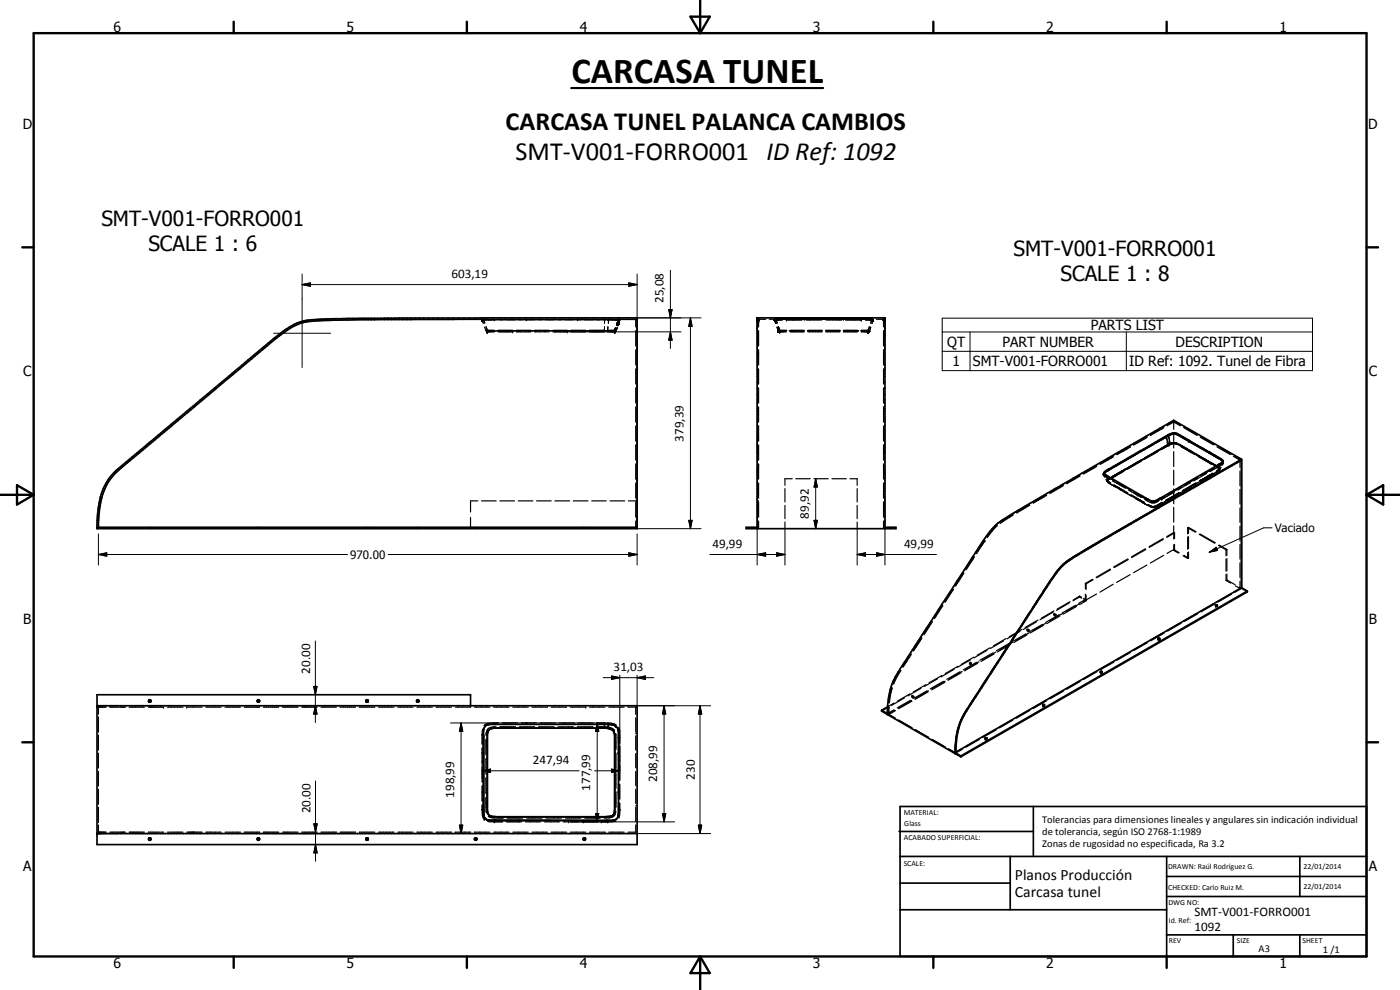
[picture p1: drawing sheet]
<svg xmlns="http://www.w3.org/2000/svg" width="420mm" height="297mm" viewBox="0 0 420 297" stroke-linecap="round" stroke-linejoin="round" font-family="sans-serif">
<g fill="none" stroke="#000" stroke-width=".35">
<path d="M144.7 95.9l.1 .3M144.7 96l.4 1.1M144.7 96h2.7M144.9 96.5l.1 .3M145.1 95.4v.1M145.1 95.7v.1M145.1 95.8l.1 .3M145.1 95.8l.4 1.1M145.1 95.8l-.1 .1M145.3 96.4l.1 .2M145.4 98.2l.6 1M145.9 98l.4 1.1"/>
<path d="M146.3 99.1h2.1M146.3 99.4l2.1 .2M146.3 99.1v.2M146.3 99.1l-.2 .1M147.4 96h36.4M148 95.9l-.6 .1M149.3 99.3h-3.2M149.3 99.3h1.7M149.3 99.3h-.9M149.5 99.1h4.4M149.5 99.6h4.4M151.7 99.3h4.8"/>
<path d="M155 99.1h4.3M155 99.6h4.3M157.2 99.3h4.9M160.4 99.1h4.4M160.4 99.6h4.4M162.7 99.3h4.9M165.9 99.1h4.4M165.9 99.6h4.4M168.2 99.3h4.9M171.4 99.1h4.3M171.4 99.6h4.3M173.7 99.3h4.9"/>
<path d="M176.8 99.1h4.4M176.8 99.6h4.4M179.2 99.3h2.5M181.6 99.3h.9M182 99.3h2.6M182.3 99.1h2.2M183.1 95.9l1.8 .1M184.5 99.4l-2.2 .2M184.5 99.1v.2M184.5 99.1l.1 .1M184.5 99.2h.2M184.7 98.3l-.2 .8"/>
<path d="M184.7 99.2l.2 .1M184.8 98.3l-.3 .8M184.8 99.2l.1 .1M185.2 98.5l-.3 .8M185.3 98.2l-.4 1.1M185.3 96.8l-.3 .7M185.3 96.8l-.2 .6M185.3 96.6v.2M185.6 95.4v.1M185.6 95.7v.1M185.6 95.8l-.2 .6 .2-.5M185.6 95.8l.1 .1"/>
<path d="M185.7 96.9l-.2 .8 .1-.5M185.7 96.9h.1M185.7 96.9v.1M185.9 95.9h.1M186 95.9l-.3 1M186 95.9l-.2 .7 .1-.3M186 95.9l-1.4 .1M190.8 95.8v2.3M190.8 99.2v4.6M227.2 95.8h.2M227.5 95.8h2.3M227.7 95.8v2.3"/>
<path d="M227.7 99.2v4.6M230.9 95.8h31M232.4 96h.5M232.4 95.9l.4 1.2M232.4 95.9l.1 .1M232.4 95.9v.1M232.6 95.9h-.2M232.6 96h1.5M232.8 95.4v.1M232.8 95.7v.1M232.8 95.8l-.1 .1M232.8 95.8l.4 1.1"/>
<path d="M233.2 98.2l.3 1.1M233.5 99.3h2.3M233.5 99.3h.1M233.6 98l.4 1.1M233.7 99.2l-.2 .1M233.9 99.1h.1M233.9 99.1h2.2M234 99.4l2.1 .2M234 99.1v.2M234.8 96h-1.2M236.8 99.3h4.4M237.1 99.1h4.3"/>
<path d="M237.1 99.6h4.3M240.7 95.9l-4.7 .1M241.9 96h4.8M242.3 99.3h4.4M242.5 99.1h4.2M242.5 99.6h4.2M247.8 99.1h4.2M247.8 99.6h4.2M247.8 99.3h4.4M252.6 95.9l-4.7 .1M253.1 99.1h4.2M253.1 99.6h4.2"/>
<path d="M253.3 99.3h4.4M258.4 99.1h2.2M258.5 95.9l-4.7 .1M259.7 96h1M259.7 95.9l.2 .1M260.4 96h.5M260.6 99.4l-2.2 .2M260.6 99.1v.2M260.6 99.1l.1 .1M260.6 96h1.2M260.8 99.2l.1 .1M260.9 99.3h-2.2"/>
<path d="M260.9 98l-.3 1.1M261.3 98.2l-.4 1.1M261.7 95.4v.1M261.7 95.7v.1M261.7 95.8l-.4 1.1M261.7 95.8l.1 .1M261.8 96h.3M261.9 96h-.2M261.9 95.9h.2M262.1 95.9l-.4 1.2M262.1 95.9l-.1 .1M262.1 95.9v.1"/>
<path d="M263 95.8h2.3M265.2 95.8v2.3M265.2 99.2v4.6M265.5 95.8h.1M190.8 104.9v4.6M190.8 110.7v4.5M190.8 116.4v4.5M227.7 104.9v4.6M227.7 110.7v4.5M227.7 116.4v4.5M265.2 104.9v4.6M265.2 110.7v4.5"/>
<path d="M265.2 116.4v4.5M190.8 122.1v4.6M190.8 127.8v4.5M190.8 133.5v4.5M190.8 139.2v4.6M227.7 122.1v4.6M227.7 127.8v4.5M227.7 133.5v4.5M227.7 139.2v4.6M265.2 122.1v4.6M265.2 127.8v4.5M265.2 133.5v4.5"/>
<path d="M265.2 139.2v4.6M329.1 139.7l-4 2.3M329.1 140l-3.9 2.2M334.1 136.8l-4 2.3M334.2 137l-4.1 2.4M337.3 138.2l-3.9 2.3M339.2 133.9l-4.1 2.3M339.2 134.2l-4 2.2M342.1 135.4l-3.8 2.3M342.5 138.4l-4.1 2.4M342.7 137.8l-3.9 2.3M343.7 137.3h.1"/>
<path d="M344.2 131l-4 2.3M344.2 131.2l-4 2.4M346.9 132.7l-3.8 2.2M347.5 135.1l-3.8 2.2M347.5 135.5l-4 2.3M348.5 134.5h.1M349.2 128.1l-4 2.3M349.3 128.4l-4.1 2.3M350 130.8l.6 2.6M350 130.9l-2.1 1.2M350.3 127.8l1.9-1.2 2.1 1.2M350.6 133.3l-2.1 1.2"/>
<path d="M350.6 133.3h.1M350.7 130.4l.4 2.8M350.8 133.6l-2.2 1.3M352.2 126.1v.2M352.2 126.4v2.4M352.2 130v4.4M352.2 135.5v4.5M352.2 126.4l-1.9 1.1M352.2 126.4l2.1 1.2M352.6 130.1l-1.1 .1-1.2 .6M353.1 133a3.2 3.2 0 0 0-2.3 .2M353.4 133.4l-.2-.1a2.26 2.26 0 0 0-2.2 .2"/>
<path d="M353.7 130.4l3.9 2.2M354.1 133.4l3.9 2.2M354.4 134l4.1 2.4M355.2 128.3l4 2.3M355.3 128.1l4.1 2.4M358.6 133.2v.1M358.6 133.3l3.8 2.1M359 136.2l3.9 2.2M359.6 136.9l4 2.4M360.2 131.2l4 2.3M360.4 131.1l4 2.3M363.3 136l3.8 2.3"/>
<path d="M363.8 139l1.8 1.1M364.6 139.9l1.2 .8M364.9 139.8l.9 .8M365.2 134.1l4 2.3M365.3 139.9l.2-.2zM365.5 134l4.1 2.3M365.7 139.7h-.2M365.9 137.3v.3M365.9 139.5l-.2 .2M366 137.5h.1M366.1 137.5v.1M366.8 139l-.9 .5"/>
<path d="M366.9 138.8l-1 .8M366.9 139.2l-1.3 .9M366.9 138.8l-.3 .6M367 138.3l-.1 .5M367.2 138.9l-.4 .7M369.1 139.8l-4 2.3M370.2 136.9l1.9 1.2M370.6 136.9l2 1.2M372.1 138.1l-1.9 1.1M372.1 138.1v2.2M29.1 158.2v.1M29.1 158.5v.1"/>
<path d="M29.5 158.2v.1M29.5 158.5v.1M44.6 158.2v.1M44.6 158.5v.1M45.3 158.2v.1M45.3 158.5v.1M77.2 158.2v.1M77.2 158.5v.1M77.9 158.2v.1M77.9 158.5v.1M109.8 158.2v.1M109.8 158.5v.1"/>
<path d="M110.5 158.2v.1M110.5 158.5v.1M125 158.2v.1M125 158.5v.1M125.8 158.2v.1M125.8 158.5v.1M141.2 155.3v3.3M142.4 158.2v.1M142.4 158.5v.1M143.2 158.2v.1M143.2 158.5v.1M143.4 150.3h-2.2v3.3"/>
<path d="M144.5 150.3h4.4M150 150.3h4.4M155.5 150.3h4.4M161 150.3h4.4M166.5 150.3h4.5M172 150.3h4.4M175 158.2v.1M175 158.5v.1M175.7 158.2v.1M175.7 158.5v.1M177.6 150.3h4.3M183.1 150.3h4.4"/>
<path d="M188.6 150.3h2.3M190.8 143.6h.1M190.8 144.9v4.6M190.8 150.6v4.6M190.8 156.3v2.3M191 150.3h.2M191 143.6h.2M225.5 158.2v.1M225.5 158.5v.1M226.2 158.2v.1M226.2 158.5v.1M227.2 150.3h.2"/>
<path d="M227.5 150.3h.2M227.7 144.9v4.6M227.7 150.6v4.6M227.7 156.3v2.3M235.6 146.6v4M235.6 151.6v4M235.6 156.6v2M237.8 143.6h-2.2v2M238.8 143.6h4.4M244.3 143.6h4.3M249.7 143.6h4.3M255.1 143.6h2.1v2"/>
<path d="M257.2 146.6v4M257.2 151.6v4M257.2 156.6v2M265.2 144.9v4.6M265.2 150.6v4.6M265.2 156.3v2.3M266.9 158.2v.1M266.9 158.5v.1M267.6 158.2v.1M267.6 158.5v.1M299.2 157.5l-3.1 3.6M299.3 157.7l-1.3 1.3-1.7 2.3"/>
<path d="M304 154.3l-4 2.5M304.1 154.6l-3.9 2.4M309 151.4l-4 2.3M309.1 151.6l-4 2.3M314 148.5l-4 2.3M314.1 148.6l-4 2.4M319 145.5h.1M319 145.5l-4 2.4M319.1 145.8l-4 2.3M324.1 142.6l-4 2.3M324.1 142.8l-4 2.4M331.1 142.5l1.2 .8"/>
<path d="M331.1 142.5l.4 .7M331.4 142.3l.1 .2M331.4 142.2v.1M331.4 141.9v.4M331.4 142.3l.4 .7M331.5 142.4v.1M331.9 143.8l.4 .7M332 142.8l.5 .3M332 142.9l.5 .2M332 142.8v.1M332.2 143.7l.3 .7M332.3 143.3l.7 .5"/>
<path d="M332.3 143.3h.1M332.3 141.1a1.53 1.53 0 0 0-1.2 1.4M332.3 141.1h.1M332.5 143.1l1.2 .7M332.5 143.1l2 1.2-.5-.3M332.5 141l-.2 .1M332.5 144.2l.8 .7M332.5 144.6l4 2.5M333 143.4a.81 .81 0 0 0-.8 .8 .81 .81 0 0 0 .7 .8l1.9 1.2M333.4 143.4l-.8 .6-.1 .3M333.9 144.3l1.2 .6M334.3 145.5l4.1 2.4"/>
<path d="M335.1 145l2.7 1.5M335.1 144.9v.1M335.7 144.9l-.3-.1 4 2.3-3.2-1.9M335.8 146.7l3.9 2.2M337.3 141.4l-4.1 2.3M337.5 147.6l4.1 2.4M337.9 140.6l-3.9 2.3M338.7 147.1l3.8 2.1M339 157.2l-4 2.3M339.4 148.5l4.1 2.3M340.4 147.7l2.3 1.3zM340.6 149.5l4.9 2.6"/>
<path d="M342.5 149.2l.1 .1M342.7 150.6l.7 .4M342.7 149l.9 .5M342.9 149.1l1.5 .9-.7-.4M343.5 151.2l1 .5M343.6 149.9l2 1 1.2-.1 .9-.4M344 154.3l-4 2.3M345.4 150.5l.3 .1zM345.5 152.1l.4 .2M345.5 152.2l.4 .1M345.7 150.6h.7M346.9 150.5l-.5 .1"/>
<path d="M346.9 152.1l-.8 .2M347.5 150.2l-1.1 .4M347.8 150h-.1M347.8 150l-.7 .4M347.8 149.9v.1M348 149.9h-.1M348.5 149.6l-.7 .4M348.5 149.5l1-.5zM348.5 149.5l-.7 .4M348.8 150.7l-2.4 1.2a2.11 2.11 0 0 1-1.9-.5M349 151.4l-4 2.3M349.6 150.6l-2.6 1.5-1.1 .2"/>
<path d="M350.5 148.4h.1M351.7 147.7h.1M351.7 147.7l-1.2 .7M351.7 147.7l2.8-1.6-4 2.3M352.1 149.1l-4.1 2.4M352.2 141.1v4.4M352.2 146.7v4.4M352.2 152.2v4.5M352.2 157.8v3.9M352.3 160l-2.1 1.2M352.3 159.8l-2.1 1.2M352.4 159.9h.1"/>
<path d="M352.5 147.6l-3.9 2.2M352.5 159.9h-.1M352.5 159.9v1.7M353.9 147.8l-4.1 2.4M354.1 148.5l-4.1 2.3M354.4 147.8l-3.8 2.3M355.5 145.5l3.9-2.2zM356.4 158.4v1.8M356.4 158.4l2.4 1.3M356.5 158.3l-.1 .1M356.7 158.2l2.3 1.4M356.7 158.2v1.9"/>
<path d="M356.7 158.2l-.1 .1M357.2 146.2l-4.1 2.3M357.3 144.8l-3.8 2.3M358.9 144.9l-4 2.3M359.1 145.6l-4.1 2.3M359.2 145l-3.8 2.3M362 141.8h.1M362.1 142l-3.8 2.3M362.3 143.3l-4.1 2.3M363.9 140.7l-3.5 2 1.6-.9M364 142l-4.1 2.3M364.1 142.3l-3.9 2.2"/>
<path d="M364.1 142.7l-4 2.3M364.3 140.5l-.3 .1M364.3 140.5h.1M364.4 140.5l-2.4 1.3M365.6 140.1l-2.5 1.4M365.6 140.1a.7 .7 0 0 1 .4 .9M365.8 140.8l-.8 .6M365.8 140.8h.1M365.8 140.7a2.12 2.12 0 0 1-1.5 1.4l-1 .6M365.8 140.6v.2M365.8 140.6v.1M366 141l-.9 .7"/>
<path d="M366.2 140.1l-.4 .7M366.5 140.3l-.5 .7M372.1 141.4v4.4M372.1 146.9v4.4M372.1 152.4v4.4M372.1 157.9v4.4M286 176.7l-2.6 3.8M286.2 176.8l-2.6 3.9M289.1 171.7l-2.5 3.9M289.3 172l-2.5 3.9M292.3 166.9l-2.5 3.9M292.4 167.1l-2.5 3.9"/>
<path d="M295.5 162l-2.6 3.9M295.6 162.2l-2.5 3.9M312.3 178.6l-2.5 3.8M315.5 173.7l-2.5 3.8M319.1 169.2l-1.4 1.5-1.5 2M324 166l-3.9 2.5M324 179.1l-2 1.2M324 178.9l-1.9 1.1M324 178.9h.1M324 179.1h.1M324 178.9l.6 .3M324 179.1l.6 .4"/>
<path d="M325.2 179.5l.5 .4M325.3 179.9l.7 .4M325.7 179.9l-1.9 1.1M325.7 175v1.7M325.7 178.3v1.6M325.7 175h.1M325.9 175.1l.1 .1M326 175.2v1.7M326 178.6v1.7M327.9 173.8l-2.2 1.2M328.1 173.9l-2.1 1.3M329 163l-4.1 2.4"/>
<path d="M329.1 178.2l-4.1 2.4M333.2 170.7l-4.2 2.5M333.3 170.9l-4.2 2.5M334 160.1l-4 2.3M334.1 175.3l-4 2.4M338.5 167.7l-4.3 2.4M338.6 167.9l-4.2 2.4M339.2 172.4l-4.1 2.4M343.8 164.6l-4.3 2.5M343.9 164.9l-4.3 2.4M344.2 169.5l-4 2.3M349.1 161.6l-4.3 2.4"/>
<path d="M349.1 161.8l-4.2 2.5M349.2 166.6l-4 2.4M352.2 165.1l1.4 .8M352.2 163.4v1.7M352.2 164.9l-1.9 1.1M352.3 165.1h-.1M352.5 165l1.4 .8M352.5 163.3v1.7M352.5 165l-.1 .1M355 166.8l1.4 .8M355.3 166.6l1.4 .8M356.4 161.1v3.7"/>
<path d="M356.4 165.7v1.9M356.5 167.5l-.1 .1M356.7 167.4l-.1 .1M356.7 161v3.6M356.7 165.6v1.8M359.9 160.3l4.6 2.7M360.1 160.2l4.6 2.7M365.7 163.7l2.2 1.3M365.9 163.5l2.3 1.3M367.9 174.2l1.4 .8M367.9 165v1.8M367.9 167.7v3.7"/>
<path d="M367.9 172.3v1.9M368 164.9l-.1 .1M368 174.1l-.1 .1M368.2 174l2.5 1.4M368.2 164.8v1.9M368.2 167.6v3.7M368.2 172.2v1.8M368.2 164.8l-.1 .1M368.2 174l-.1 .1M369.1 178.3l-4 2.3M369.6 178.3l-4.1 2.3M370.7 175.8l1.4 .8"/>
<path d="M371.9 176.1l2.4 1.5M372.1 176.6l-1.9 1.1M372.1 163.4v4.4M372.1 168.9v4.4M372.1 174.4v2.2M372.6 176.3v.1M372.6 176.5l-2 1.2M273.3 196.1l-2.5 3.9M273.5 196.3l-2.5 3.9M276.5 191.3l-2.5 3.9M276.7 191.4l-2.6 3.9M279.6 186.4l-2.5 3.9"/>
<path d="M279.8 186.6l-2.5 3.9M279.8 186.6h.1M282.8 181.5l-2.5 3.9M283 181.7l-2.6 3.9M287.5 199.9l-3.8 2.2M290.9 198.9h.1M290.9 198.9v.1M291.2 198.7l-.3 .2M291.2 199.3h.1M291.3 198l-4 2.2M291.5 198.9l-.2 .2-.3-.2M291.5 199.1h-.6"/>
<path d="M291.5 199.1l-.2 .2M292.3 197.1l-3.9 2.2M293.1 198.7l-4 2.3M293.4 199l-3.9 2.3M293.8 198.5l-4.1 2.4M296.2 195.1l-3.9 2.3M297.1 194.4l-3.8 2.2M298 195.9l-4 2.2M298.4 196.2l-4 2.3M298.8 195.7l-4 2.3M299.7 198l-2.5 3.9M301.2 192.3l-3.9 2.3"/>
<path d="M301.7 194.9l-1.4 2.1M301.8 194.8l-.1 .1M301.8 194.7v.1M301.9 194.7h-.1M301.9 191.6l-3.8 2.2M302.8 193.2l-.9 1.5M303 193l-4 2.3M303.3 193.3l-4 2.3M303.9 192.7l-4.1 2.4M306 188.3l-2.5 3.9M306.1 189.4l-3.9 2.3M306.7 188.8l-3.8 2.3"/>
<path d="M307.9 190.2l-4 2.2M308.2 190.5l-4 2.3M308.3 189h.1M308.3 189h.5M308.5 188.8l-.2 .2M308.8 189.1l-.5 .1M308.8 189.1l-.2 .3M308.8 188.9v.1M308.9 189.9l-4 2.3M309.1 183.4l-2.4 3.9M311.1 186.6l-3.9 2.2M311.5 186.1l-3.8 2.2"/>
<path d="M312.9 187.3l-4 2.3M313.1 187.7l-3.9 2.2M313.9 186.9l-4 2.4M316 183.7l-3.9 2.3M316.3 183.3l-3.8 2.2M316.4 184.4h.1M316.4 184.4l-.1 .1M316.4 184.4h.4l.1 .2-.3 .1M316.6 184.1l-.2 .3M316.8 184.4h-.2M316.9 184.3v.1M316.9 184.4v.1"/>
<path d="M317.8 184.4l-4 2.3M318.1 184.8l-4 2.3M319 184l-4.1 2.4M321 180.8l-3.9 2.3M321.1 180.5l-3.8 2.3M322.8 181.6l-4 2.3M323 182l-3.9 2.3M324 181.1l-4 2.4M326 180.3l-2 1.1M333.9 198.6l-4 2.3M334.3 198.7l-4.1 2.3M339 195.7l-4.1 2.3"/>
<path d="M339.3 195.7l-4 2.4M344 192.8l-4 2.3M344.4 192.8l-4.1 2.4M347.5 191.6v.1M347.6 191.8v.2M347.9 191.8l.1 .2M348.1 191.6v.1M349 189.9l-4 2.3M349.4 189.9l-4.1 2.4M354 187l-4 2.3M354.4 187l-4 2.4M359.1 184.1l-4.1 2.3"/>
<path d="M359.5 184.1l-4 2.3M364.1 181.2l-4 2.3M364.5 181.2l-4 2.4M364.8 181.9l.1 .1M364.8 181.7h.1M364.8 181.8v.1M364.9 181.8l-.1 .1M365.2 182h.1M365.2 181.8l.2 .1M365.3 182h.1M365.4 181.9l-.1 .1M365.4 181.7h.1"/>
<path d="M365.4 181.8v.1M29.5 211.8v2.5M29.5 215.1v4.6M29.5 212.2h2.3M33 212.2h4.6M38.8 212.2h4.5M44.5 212.2h4.6M50.2 212.2h4.7M56 212.2h4.7M61.8 212.2h4.6M67.6 212.2h4.6M73.3 212.2h4.6"/>
<path d="M79.1 212.2h4.5M84.8 212.2h4.6M90.6 212.2h4.6M96.3 212.2h4.7M102.1 212.2h4.6M107.9 212.2h4.6M113.6 212.2h4.6M119.4 212.2h4.6M125.1 212.2h4.6M130.9 212.2h4.6M136.6 212.2h4.7M141.2 211.8v.1"/>
<path d="M141.2 212v.2M142.4 212.2h4.6M144.8 218.7l-.1 4.6M148.2 212.2h4.6M148.9 218.1a2.45 2.45 0 0 0-2.8 1.2l-.2 1.3M149.6 216.9h-1.7a3 3 0 0 0-2.6 .8M150 218.1h4.7M150.7 216.9h4.6M153.9 212.2h4.6M155.9 218.1h4.6M156.4 216.9h4.6M159.7 212.2h4.6"/>
<path d="M161.6 218.1h4.7M162.1 216.9h4.6M165.4 212.2h4.6M167.5 218.1h4.6M167.8 216.9h4.5M171.2 212.2h4.6M173.3 218.1h4.6M173.5 216.9h4.5M176.9 212.2h4.7M179.1 218.1h2.6M179.1 216.9h2.8M181.4 217.3v1.2"/>
<path d="M182 218.1a3.3 3.3 0 0 1 2.4 1M182.3 217h1.4l1.2 .5M182.7 212.2h4.6M182.7 217.3l.8 .1M182.7 217.3l-.4 1.2M183.5 217.4l.7 .2M184.2 217.6l.6 .3M184.2 217.6l.5 .2M184.4 219.1h.1M185.4 218.6l.1 .1M185.5 218.7l.1 1M185.6 219.7v3.4"/>
<path d="M185.7 218.3l.3 1v3.5M188.5 212.2h2.4M190.8 212.2v2.1M190.8 215.4v4.3M191 212.2h.2M266.5 212.2l-1.9 1.2M266.5 214.2l2.1 1.2M266.6 211.9l-.1 2.3M266.8 214.4l2 1.1M266.9 212l-.1 2.4M267.6 206.2l-.9 4.5M267.8 206.4l-.9 4.5"/>
<path d="M268.3 210.9l-1.9 1.1M268.3 213l-2 1.1M268.6 213.1l-2.1 1.1M268.7 213.2l-1.9 1.2M269.6 216l4.1 2.4M270.2 201l-1.4 2.2-.8 1.9M270.4 201.2l-2.2 4.1M271.5 209.4l-4 2.3M273.1 208.2l-3.8 2.2M273.3 210.1l-4 2.3M273.6 210.2l-4 2.3M273.7 209.1l.4-.1 .1 .1-.2 .2"/>
<path d="M273.7 210.4l-4 2.2M273.9 208.7l-.2 .2h.5M274.2 208.8v.1M274.6 218.9l4.1 2.4M274.7 218.9l4 2.3M276.4 206.5l-3.9 2.3M277.9 205.4l-3.8 2.2M278.2 207.3l-4 2.2M278.6 207.6l-4 2.2M278.6 207.3l-4 2.3M281.4 203.7l-4 2.3M282.7 202.6l-3.9 2.3"/>
<path d="M283.2 204.4l-4 2.3M283.5 204.7l-3.9 2.3M283.7 204.4l-4.1 2.3M286.3 200.8l-3.9 2.3M287.7 217.8l-.9 4.6M288.1 201.5l-4 2.3M288.5 201.8l-4 2.3M288.7 201.5l-4 2.3M290.2 212.6l-2.1 4.1M293.4 207.8l-2.5 3.8M296.6 202.9l-2.6 3.9M298.7 218.9l-4 2.3"/>
<path d="M299 219l-4.1 2.3M303.7 216l-4 2.3M304 216.1l-4 2.3M308.8 213.1l-4.1 2.3M309.1 213.1l-4.1 2.4M312.9 211.5v.1M313 211.7v.2M313.4 211.7v.2M313.5 211.5v.1M313.8 210.2l-4 2.3M314.1 210.3l-4 2.3M318.8 207.3l-4 2.3"/>
<path d="M319.1 207.4l-4 2.3M323.9 204.4l-4.1 2.3M324.2 204.5l-4 2.3M328.9 201.5l-4 2.3M329.2 201.5l-4 2.4M330.2 201.6v.1M330.3 201.7v.3M330.7 201.7l.1 .1M330.8 201.8l-.1 .2M330.8 201.6v.1M330.8 201.8h.1M29.5 220.5v4.5"/>
<path d="M29.5 226v4.4M29.5 231.4v4.4M29.5 236.8v4.5M144.7 224.4v4.6M144.7 230.1v4.6M144.7 235.8v4.5M145.8 221.8v4.7M145.8 227.6v4.7M145.8 233.5v4.6M145.8 239.3l.2 4.6M184.8 220.2h.1M184.8 220.2l.1 4.6"/>
<path d="M184.9 226v4.6M184.9 231.8v4.7M184.9 237.6v4.6M185.6 223.8v4.8M185.6 229.3v4.9M185.6 235v4.7M186 223.9v4.6M186 229.6v4.5M186 235.2v4.6M190.8 220.8v4.2M190.8 226.1v4.3M190.8 231.4v4.4"/>
<path d="M190.8 236.8v4.3M190.8 220.1h.1M191 220.1h.2M279.7 221.8l4.1 2.4M284.6 224.7l2 1.1M284.8 224.8l2 1.1M286.6 225.8v.3M286.7 223.5l-.1 2.3M286.8 225.7v.2M288.7 224.7l-2.1 1.1M288.9 224.8l-2.1 1.1M293.7 221.8l-4.1 2.3"/>
<path d="M293.9 221.9l-4 2.3M295.6 221.7l.1 .2M295.6 221.5v.1M295.6 221.7h.1M295.7 221.6l-.1 .1M296.1 221.6l.1 .1M296.2 221.7l-.1 .2M296.2 221.5v.1M296.2 221.7h.1M29.5 242.2v4.6M29.5 247.5v2.6M29.5 249.7h2.3"/>
<path d="M33 249.7h4.6M38.8 249.7h4.5M44.5 249.7h4.6M50.2 249.7h4.7M56 249.7h4.7M61.8 249.7h4.6M67.6 249.7h4.6M73.3 249.7h4.6M79.1 249.7h4.5M84.8 249.7h4.6M90.6 249.7h4.6M96.3 249.7h4.7"/>
<path d="M102.1 249.7h4.6M107.9 249.7h4.6M113.6 249.7h4.6M119.4 249.7h4.6M125.1 249.7h4.6M130.9 249.7h4.6M136.6 249.7h4.7M142.4 249.7h4.6M144.7 241.5v1.6a4.4 4.4 0 0 0 .6 2.8M146.3 246.4l4.6 .2M146.5 244.9l1.1 .5h3.5M148.2 249.7h4.6"/>
<path d="M152 246.6h4.5M152.2 245.4h4.7M153.9 249.7h4.6M157.7 246.6h4.5M158.1 245.4h4.6M159.7 249.7h4.6M163.4 246.6h4.5M163.9 245.4h4.6M165.4 246.2h2.3M165.4 249.7h4.6M168.8 246.2h4.5M169 246.6h4.6"/>
<path d="M169.7 245.4h4.6M171.2 249.7h4.6M174.4 246.2h4.6M174.7 246.6h4.6M175.5 245.4h4.7M176.9 249.7h4.7M179.3 246.2h4.2M182.7 249.7h4.6M184.6 246l-1.2 .2M184.8 243.4a1.99 1.99 0 0 1-2.3 2h-1.2M184.9 246.3l-1.1 .2-3.4 .1M185.2 245.5l-.5 .4-.9 .2"/>
<path d="M185.6 240.7l-.1 4M185.6 243.8l-.2 1.4M186 241v3.6l-.3 .8M190.8 242.2v4.3M190.8 247.5v2.2h-2.3M190.8 241.8h.1M191 241.8h.2"/>
</g>
<g fill="none" stroke="#000" stroke-width=".51">
<path d="M191.2 95.8l-77.8 .1-16.4 .3a17.5 17.5 0 0 0-10.1 2.4 166.7 166.7 0 0 0-14.1 11.3l-33.7 28.3a21.6 21.6 0 0 0-7.7 8.5l-.8 2.4-.6 2.9-.5 6.2M337.6 138.2l-5 2.9M337.6 138.2h.1M348.4 132l-10.8 6.2M350 131.1l-17.2 9.9M350 131.1l-1.4 .8M351.2 130.4l-1.2 .7M351.2 130.4l-.2 .2M351.6 130.3l-.4 .1M351.6 130.3l-.3 .1M352.2 130.2l-.6 .1M352.5 130.2h.4"/>
<path d="M352.7 130.2l-1.1 .1M352.9 130.2l1.5 .8M352.9 130.2l1.1 .6M354 130.8l1.3 .7M354.4 131l.9 .5M355.3 131.5l.8 .5M356.1 132l.7 .4M356.3 132.1l.5 .3M356.8 132.4l.1 .1M356.8 132.4l1.7 .9M357 132.5l6 3.4M358.4 133.3l2.5 1.4"/>
<path d="M361 134.7l2 1.3M363 135.9v.1M363 136l.5 .3M363.2 136.1l.3 .2M363.5 136.3l.4 .2M363.5 136.3l.4 .1M363.9 136.5l1 .5M363.9 136.4l1 .6M364.9 137l1 .6M364.9 139.8l-10.2-5.9a3.7 3.7 0 0 0-5.1 .1l-16.2 9.4M365.1 137.2l.8 .4M365.6 139.4v.1"/>
<path d="M365.9 137.6l.9 .6M366.2 137.8l.8 .6M367 138.4a2.6 2.6 0 0 0-1.9-1.5l-9-5.2a10.2 10.2 0 0 0-4-1.8l-1.5 .6-18.2 10.4a1.24 1.24 0 0 0-1 1.1M367 138.4l-1.3 1-17.8 10.2M372.6 137.8v38.5M372.6 137.8l-48.8 28.3a20.1 20.1 0 0 0-8.9 8.7l-22.6 34.9a24.6 24.6 0 0 0-5.4 12.1l-.3 4M372.6 138.1l-48.8 28.3a21.2 21.2 0 0 0-5.7 4.2l-2.8 3.8-24.8 38.2a22 22 0 0 0-3.7 13.1M372.6 137.8l-20.4-11.7-47.9 27.8a21.2 21.2 0 0 0-9.8 9.1l-20.1 31.2a65.1 65.1 0 0 0-6.9 11.7l-.9 3.5-.2 2.6M29.1 158.2h162.1M34.4 141.6l44.9-37.6a36.1 36.1 0 0 1 11.1-7.5l3.1-.6 14.5-.4 83.2-.1v63.2h-162.1a28.8 28.8 0 0 1 2.9-14zM227.2 158.2h-3.3v.4h45v-.4h-3.3M227.2 158.6v-63.2h38.4v63.2"/>
<path d="M331.4 142l1.1 .9 11.3 6.5a2.96 2.96 0 0 0 4.1 .2M331.5 141.8l-.1 .2M331.8 141.6l-.2 .1M331.8 141.6l-.3 .2M332.5 141.1l-.7 .5M332.6 141.1l-.8 .5M332.6 141.1h-.1M332.7 141.1h-.1M347.9 149.6h.1M348 149.6h.1M372.6 176.3l-86 49.5M372.6 176.3l1.7 1"/>
<path d="M374.3 177.3v.3l-85.9 49.5M374.3 177.3l-85.9 49.5M347.5 191.5l.6 .1-.4 .2zM347.6 191.8h.3M364.9 181.8h.3M365 181.8l-.2-.1a.26 .26 0 0 1 .3-.2 .26 .26 0 0 1 .2 .2l-.2 .1M29.1 211.8h162.1v41.6h-162.1v-45h112.1v3.4M44.7 210.1a.4 .4 0 0 1 .5 0 .4 .4 0 0 1-.1 .6l-.4-.1zM146.8 218.9l1.2-.4 34.7 .1a1.89 1.89 0 0 1 1.8 1.9v22.3a1.89 1.89 0 0 1-2.4 2.2h-33.6a1.78 1.78 0 0 1-2.2-2v-22.5v-.7zM184.8 217.9h.1M264.6 213.1v.3l1.7 1M264.6 213.1l1.7 1"/>
<path d="M266.3 214.4l20.3 11.7M266.4 212l-.1 2.4M266.4 212l-1.8 1.1M312.9 211.5l.4-.1 .2 .2-.4 .1zM313 211.7h.4M330.3 201.5l.5 .1-.4 .1zM330.3 201.7h.4M286.6 225.8v.3M286.6 226.1l1.8 1M286.6 225.8l1.8 1M288.4 226.8v.3M295.7 221.6l-.1-.1 .3-.2 .3 .1-.1 .2"/>
<path d="M295.7 221.6h.4M295.7 221.6l.1 .1M296.1 221.6l-.2 .1M29.1 250.1h162.1M44.7 251.5l.4-.1a.4 .4 0 0 1 .1 .6 .4 .4 0 0 1-.5 0zM145.1 244l.1 .7M145.1 243.9l.2 1.1M145.2 244.7l-.1-25.3a1.93 1.93 0 0 1 2.5-2.1h35.4l1 .2a2.11 2.11 0 0 1 1.6 2.2v24.2a1.88 1.88 0 0 1-1.9 2.3l-37.2-.2M145.2 244.7l.2 .5M145.2 244.7v.2M145.2 244.9l.4 .7M145.3 245l.1 .3"/>
<path d="M145.4 245.3l.1 .2M145.4 245.4l.1 .1M145.5 245.5l.3 .3M145.6 245.6l.2 .2M145.7 245.7l.3 .2M145.8 245.8l.5 .2M146 245.9l.5 .2M146 245.9l.2 .1M146.2 246l1.2 .2M146.3 246l1 .2M269.8 249.5h40.3M270.1 242h140v45h-140z"/>
<path d="M270.1 257h140M303.2 257v16M310.1 242v15M350.1 257v30M390.1 257v12M270.1 265h33.1M270.1 273h80M350.1 269h60M350.1 263h60M350.1 280.5h60M370.1 280.5v6.5M390.1 280.5v6.5"/>
<circle cx="77.5" cy="210.3" r=".38"/>
<circle cx="110.2" cy="210.3" r=".39"/>
<circle cx="125.4" cy="210.3" r=".38"/>
<circle cx="77.5" cy="251.7" r=".38"/>
<circle cx="110.2" cy="251.7" r=".39"/>
<circle cx="142.8" cy="251.7" r=".4"/>
<circle cx="175.4" cy="251.7" r=".39"/>
</g>
<g fill="none" stroke="#000" stroke-width=".3">
<path d="M82.1 100h17.1M90.7 85.4l2.5-.5v1zM90.7 82.2v28.1M90.7 85.4h100.5M166.3 99.6h38.1M174.6 95.4h.1M181.4 99.1v.2M181.4 99.4v.2M181.4 95.4v.1M181.4 95.7v1.4M181.4 98v1.3M182.3 99.4v.2"/>
<path d="M182.4 98l-.1 1.3M182.4 98.2l-.1 1M182.7 95.4v.1M182.7 95.7l-.1 1.4M182.7 95.8l-.1 1.1M188.7 84.9l2.5 .5-2.5 .5zM191.2 82.2v13.2h19.2M200.7 92.9h1l-.5 2.5zM201.2 99.6l.5 2.5h-1zM201.2 81.1v23.5M207.2 95.4l.5 2.5h-1zM207.2 95.4v63.2"/>
<path d="M232.6 95.9l.2 1.2M232.8 95.4v.1M232.8 95.7v.1M232.8 95.8l.4 1.1M232.8 95.8l-.1 .1M233.6 98l.4 1.1M233.7 99.2l-.2 .1-.3-1.1 .4 1.1 .2-.1M234 99.1v.2M234 99.4v.2M234 99.1h.1M236 95.4v.1M236 95.7v.1"/>
<path d="M258.5 95.4v.1M258.5 95.7v.1M282.8 95.5h111.1v15.7h-111.1zM282.8 99.6h111.1M291.1 99.6v11.6M338 99.6v11.6M282.8 105.4h111.1M349.9 131l.1 .8M350 131.1h.1M350.2 132.6l.2 .8M350.4 133.4h.1M350.6 133.4v.1"/>
<path d="M350.6 130.6l.1 .9M350.6 133.6v.1M350.6 130.7h.1M350.8 132.3l.1 .8 .2 .2M351.1 133.3v.1M191.2 158.6h19.2M206.7 156.1h1l-.5 2.5zM227.2 158.2v11.3M235.6 158.6v10.9M244.3 156.1h1l-.5 2.5zM244.8 143.6l.5 2.5h-1zM244.8 143.6v15"/>
<path d="M257.2 158.6v10.9M265.6 158.2v11.3M332.5 142.9v.1M332.5 143v.1M381.8 158.4h-2.5l-16.4 7.3M29.5 166.4l2.5-.5v1zM29.5 166.4h74.8M29.5 160.2v9.3M116.5 166.4h74.7M188.7 165.9l2.5 .5-2.5 .5zM191.2 160.2v9.3M213.1 166.4h22.5"/>
<path d="M227.2 166.4l2.6-.5v1zM233.1 165.9l2.5 .5-2.5 .5zM257.2 166.4l2.5-.5v1zM257.2 166.4h23.8M263.1 165.9l2.5 .5-2.5 .5zM325.7 179.9v.1M362.9 165.7l2.1-1.5 .4 .9zM94.6 192.3v24.5M325.7 180v.1M94.1 206h1.1l-.6 2.4zM94.6 211.8l.6 2.4h-1.1zM135.2 216.9h47.2"/>
<path d="M138.4 216.9l.5 2.6h-1zM138.4 216.9v33.2M169.4 216.9h.1M179.2 216.9l.5 2.6h-1zM179.2 216.9v29.7M181 203.3h15.2M181.4 218.3v.2M181.4 216.9v.4M181.4 217.7v.5M182.3 218.4v.1M182.4 217.7l-.1 .5M182.7 217.1l-.1 .2"/>
<path d="M182.7 217.2v.1M183.5 202.8l2.5 .5-2.5 .5zM186 202.6v31.5M191.2 203.3l2.5-.5v1zM191.2 202.6v9.2h22.1M199.3 211.8l.5 2.4h-1zM199.3 211.8v34.8M210.1 211.8l.5 2.4h-1zM210.1 211.8v38.3M94.7 234.3v24.1M144.7 231.3l2.5-.5v1zM144.7 228.2v5.4"/>
<path d="M144.7 231.3h29.1M178.5 231.3h7.5M183.5 230.8l2.5 .5-2.5 .5zM94.2 247.2h1l-.5 2.5zM94.7 253.4l.5 2.5h-1zM137.9 247.6h1l-.5 2.5zM170.6 246.6h.1M171.3 246.6h31.2M178.7 244.1h1l-.5 2.5zM191.2 250.1h22.1M198.8 244.1h1l-.5 2.5zM209.6 247.6h1l-.5 2.5z"/>
</g>
<g fill="#000">
<circle cx="144.7" cy="96" r=".18"/>
<circle cx="145.1" cy="95.8" r=".18"/>
<circle cx="146.3" cy="99.6" r=".18"/>
<circle cx="146.3" cy="99.1" r=".18"/>
<circle cx="148.4" cy="95.9" r=".18"/>
<circle cx="150.5" cy="99.3" r=".18"/>
<circle cx="152.2" cy="99.3" r=".18"/>
<circle cx="153.9" cy="99.1" r=".18"/>
<circle cx="153.9" cy="99.6" r=".18"/>
<circle cx="157.9" cy="95.9" r=".18"/>
<circle cx="170.3" cy="99.1" r=".18"/>
<circle cx="170.3" cy="99.6" r=".18"/>
<circle cx="173.3" cy="95.9" r=".18"/>
<circle cx="178.6" cy="99.3" r=".18"/>
<circle cx="182.4" cy="95.9" r=".18"/>
<circle cx="184.5" cy="99.1" r=".18"/>
<circle cx="184.5" cy="99.6" r=".18"/>
<circle cx="184.6" cy="99.3" r=".18"/>
<circle cx="185.3" cy="96.7" r=".18"/>
<circle cx="185.3" cy="96.8" r=".18"/>
<circle cx="185.3" cy="96.6" r=".18"/>
<circle cx="185.7" cy="97" r=".18"/>
<circle cx="185.7" cy="96.9" r=".18"/>
<circle cx="186" cy="95.9" r=".18"/>
<circle cx="227.2" cy="95.5" r=".25"/>
<circle cx="227.2" cy="95.7" r=".25"/>
<circle cx="227.2" cy="95.4" r=".25"/>
<circle cx="227.2" cy="95.6" r=".25"/>
<circle cx="227.2" cy="95.9" r=".25"/>
<circle cx="227.2" cy="95.8" r=".25"/>
<circle cx="227.7" cy="96.3" r=".18"/>
<circle cx="227.7" cy="96.2" r=".18"/>
<circle cx="227.7" cy="96.1" r=".18"/>
<circle cx="227.7" cy="96" r=".18"/>
<circle cx="227.7" cy="95.9" r=".18"/>
<circle cx="227.7" cy="95.8" r=".18"/>
<circle cx="232.4" cy="95.9" r=".18"/>
<circle cx="232.4" cy="96" r=".18"/>
<circle cx="232.8" cy="95.8" r=".18"/>
<circle cx="232.8" cy="95.4" r=".25"/>
<circle cx="232.8" cy="95.4" r=".18"/>
<circle cx="232.9" cy="95.4" r=".25"/>
<circle cx="232.9" cy="95.8" r=".18"/>
<circle cx="233.5" cy="95.8" r=".18"/>
<circle cx="233.5" cy="95.4" r=".25"/>
<circle cx="233.5" cy="99.3" r=".18"/>
<circle cx="233.6" cy="99.3" r=".18"/>
<circle cx="234" cy="99.1" r=".18"/>
<circle cx="234" cy="99.6" r=".18"/>
<circle cx="236" cy="96" r=".18"/>
<circle cx="237.9" cy="95.8" r=".18"/>
<circle cx="241.4" cy="95.4" r=".25"/>
<circle cx="241.4" cy="95.8" r=".18"/>
<circle cx="253.1" cy="95.4" r=".25"/>
<circle cx="253.1" cy="95.8" r=".18"/>
<circle cx="258.5" cy="96" r=".18"/>
<circle cx="258.5" cy="95.9" r=".18"/>
<circle cx="258.5" cy="95.4" r=".18"/>
<circle cx="258.5" cy="95.8" r=".18"/>
<circle cx="260.5" cy="99.1" r=".18"/>
<circle cx="260.6" cy="99.6" r=".18"/>
<circle cx="260.6" cy="99.1" r=".18"/>
<circle cx="260.9" cy="99.3" r=".18"/>
<circle cx="261.7" cy="95.4" r=".25"/>
<circle cx="261.7" cy="95.8" r=".18"/>
<circle cx="262.1" cy="95.9" r=".18"/>
<circle cx="265.2" cy="95.8" r=".18"/>
<circle cx="265.2" cy="96" r=".18"/>
<circle cx="265.2" cy="95.9" r=".18"/>
<circle cx="265.2" cy="96.2" r=".18"/>
<circle cx="265.2" cy="96.1" r=".18"/>
<circle cx="265.2" cy="96.3" r=".18"/>
<circle cx="265.6" cy="95.6" r=".25"/>
<circle cx="265.6" cy="95.4" r=".25"/>
<circle cx="265.6" cy="95.8" r=".25"/>
<circle cx="265.6" cy="95.5" r=".25"/>
<circle cx="265.6" cy="95.9" r=".25"/>
<circle cx="265.6" cy="95.7" r=".25"/>
<circle cx="227.7" cy="127.8" r=".18"/>
<circle cx="350.8" cy="133.6" r=".18"/>
<circle cx="356.8" cy="132.1" r=".25"/>
<circle cx="356.8" cy="132.4" r=".25"/>
<circle cx="365.7" cy="139.4" r=".25"/>
<circle cx="365.7" cy="139.7" r=".18"/>
<circle cx="365.8" cy="139.6" r=".18"/>
<circle cx="332.6" cy="140.8" r=".25"/>
<circle cx="334.3" cy="145.5" r=".18"/>
<circle cx="337.9" cy="140.6" r=".18"/>
<circle cx="341.3" cy="148.5" r=".18"/>
<circle cx="345.4" cy="150.5" r=".18"/>
<circle cx="348" cy="149.6" r=".25"/>
<circle cx="348.6" cy="149.8" r=".18"/>
<circle cx="349" cy="151.4" r=".18"/>
<circle cx="351.7" cy="147.7" r=".18"/>
<circle cx="295.6" cy="162.2" r=".18"/>
<circle cx="291" cy="199.1" r=".18"/>
<circle cx="291.2" cy="198.7" r=".18"/>
<circle cx="291.5" cy="199" r=".18"/>
<circle cx="308.3" cy="189.1" r=".18"/>
<circle cx="308.5" cy="188.8" r=".18"/>
<circle cx="308.6" cy="189.4" r=".18"/>
<circle cx="308.8" cy="189" r=".18"/>
<circle cx="316.3" cy="184.4" r=".18"/>
<circle cx="316.6" cy="184.1" r=".18"/>
<circle cx="316.6" cy="184.7" r=".18"/>
<circle cx="316.8" cy="184.4" r=".18"/>
<circle cx="347.6" cy="192" r=".18"/>
<circle cx="348" cy="192" r=".18"/>
<circle cx="364.9" cy="182" r=".18"/>
<circle cx="29.1" cy="211.8" r=".25"/>
<circle cx="29.2" cy="211.8" r=".25"/>
<circle cx="29.5" cy="212.2" r=".18"/>
<circle cx="49.1" cy="212.2" r=".18"/>
<circle cx="56" cy="212.2" r=".18"/>
<circle cx="157.9" cy="216.9" r=".18"/>
<circle cx="175.8" cy="212.2" r=".18"/>
<circle cx="182.7" cy="217.3" r=".18"/>
<circle cx="184.7" cy="217.8" r=".18"/>
<circle cx="184.8" cy="217.9" r=".18"/>
<circle cx="184.9" cy="217.9" r=".25"/>
<circle cx="266.3" cy="214.1" r=".25"/>
<circle cx="273.7" cy="209" r=".18"/>
<circle cx="273.9" cy="208.7" r=".18"/>
<circle cx="274" cy="209.3" r=".18"/>
<circle cx="274.2" cy="208.9" r=".18"/>
<circle cx="313" cy="211.9" r=".18"/>
<circle cx="313.4" cy="211.9" r=".18"/>
<circle cx="330.3" cy="202" r=".18"/>
<circle cx="330.7" cy="202" r=".18"/>
<circle cx="144.7" cy="220.5" r=".18"/>
<circle cx="145.8" cy="233.5" r=".18"/>
<circle cx="185.6" cy="237.6" r=".25"/>
<circle cx="185.6" cy="225.9" r=".18"/>
<circle cx="185.6" cy="225.9" r=".25"/>
<circle cx="185.6" cy="237.6" r=".18"/>
<circle cx="186" cy="222.8" r=".18"/>
<circle cx="286.6" cy="225.8" r=".25"/>
<circle cx="295.7" cy="221.9" r=".18"/>
<circle cx="296.1" cy="221.9" r=".18"/>
<circle cx="29.1" cy="250.1" r=".25"/>
<circle cx="29.2" cy="250.1" r=".25"/>
<circle cx="29.5" cy="249.7" r=".18"/>
<circle cx="79.1" cy="249.7" r=".18"/>
<circle cx="136.6" cy="249.7" r=".18"/>
<circle cx="144.7" cy="243" r=".18"/>
<circle cx="145.3" cy="245.9" r=".18"/>
<circle cx="148.4" cy="246.2" r=".25"/>
<circle cx="148.4" cy="246.6" r=".18"/>
<circle cx="148.7" cy="246.2" r=".25"/>
<circle cx="155.6" cy="246.2" r=".25"/>
<circle cx="175.1" cy="246.6" r=".18"/>
<circle cx="175.1" cy="246.2" r=".18"/>
<circle cx="180.4" cy="246.6" r=".18"/>
<circle cx="181.6" cy="249.7" r=".18"/>
<circle cx="182" cy="246.2" r=".25"/>
<circle cx="182" cy="246.2" r=".18"/>
<circle cx="182.4" cy="246.6" r=".18"/>
<circle cx="184.6" cy="246" r=".18"/>
<circle cx="185.6" cy="243" r=".18"/>
<circle cx="185.6" cy="240.8" r=".18"/>
<circle cx="186" cy="243" r=".18"/>
</g>
<g fill="none" stroke="#000" stroke-width=".71">
<path d="M10.1 9.9h400v277.1h-400zM70.1 6.5v3.4M140.1 6.5v3.4M207.2 5h5.8l-2.9 4.9zM210.1 0v9.9M280.1 6.5v3.4M350.1 6.5v3.4M6.7 74.2h3.4M410.1 74.2h3.5M.1 148.5h10M5.1 145.6l5 2.9-5 2.9zM410.1 148.5h10"/>
<path d="M410.1 148.5l5-2.9v5.8zM6.7 222.7h3.4M410.1 222.7h3.5M70.1 287v3.4M140.1 287v3.4M210.1 287v10M210.1 287l2.9 5h-5.8zM280.1 287v3.4M350.1 287v3.4"/>
</g>
<path d="M171.4 26.4h75.6" fill="none" stroke="#000" stroke-width=".63"/>
<g fill="#000">
<path d="M90.7 85.4l2.5-.5v1zM188.7 84.9l2.5 .5-2.5 .5zM200.7 92.9h1l-.5 2.5zM207.2 95.4l.5 2.5h-1zM201.2 99.6l.5 2.5h-1zM206.7 156.1h1l-.5 2.5zM244.3 156.1h1l-.5 2.5zM244.8 143.6l.5 2.5h-1zM29.5 166.4l2.5-.5v1zM188.7 165.9l2.5 .5-2.5 .5zM227.2 166.4l2.6-.5v1zM233.1 165.9l2.5 .5-2.5 .5z"/>
<path d="M257.2 166.4l2.5-.5v1zM263.1 165.9l2.5 .5-2.5 .5zM362.9 165.7l2.1-1.5 .4 .9zM94.1 206h1.1l-.6 2.4zM94.6 211.8l.6 2.4h-1.1zM138.4 216.9l.5 2.6h-1zM179.2 216.9l.5 2.6h-1zM183.5 202.8l2.5 .5-2.5 .5zM191.2 203.3l2.5-.5v1zM199.3 211.8l.5 2.4h-1zM210.1 211.8l.5 2.4h-1zM144.7 231.3l2.5-.5v1z"/>
<path d="M183.5 230.8l2.5 .5-2.5 .5zM94.2 247.2h1l-.5 2.5zM94.7 253.4l.5 2.5h-1zM137.9 247.6h1l-.5 2.5zM178.7 244.1h1l-.5 2.5zM198.8 244.1h1l-.5 2.5zM209.6 247.6h1l-.5 2.5z"/>
</g>
<text font-size="11" x="171.5" y="24.8">CARCASA TUNEL</text>
<g font-size="7.9">
<text x="151.8" y="39.1">CARCASA TUNEL PALANCA CAMBIOS</text>
<text x="154.7" y="48.1">SMT-V001-FORRO001 ID Ref: 1092</text>
</g>
<g font-size="6.3">
<text x="30.4" y="67.9">SMT-V001-FORRO001</text>
<text x="44.5" y="75.4">SCALE 1 : 6</text>
<text x="304.2" y="76.9">SMT-V001-FORRO001</text>
<text x="318.3" y="84.4">SCALE 1 : 8</text>
</g>
<g font-size="4.7">
<text x="304.6" y="263.9">Planos Producción</text>
<text x="304.6" y="269.3">Carcasa tunel</text>
</g>
<g font-size="4.2">
<text x="34" y="9.6">6</text>
<text x="104" y="9.6">5</text>
<text x="174" y="9.6">4</text>
<text x="244" y="9.6">3</text>
<text x="314" y="9.6">2</text>
<text x="384" y="9.6">1</text>
<text x="6.8" y="38.7">D</text>
<text x="410.6" y="38.7">D</text>
<text x="327.4" y="99.1">PARTS LIST</text>
<text x="284.2" y="104.1">QT</text>
<text x="300.9" y="104.1">PART NUMBER</text>
<text x="352.8" y="104.1">DESCRIPTION</text>
<text x="7" y="112.9">C</text>
<text x="285.8" y="109.9">1</text>
<text x="292" y="109.9">SMT-V001-FORRO001</text>
<text x="338.9" y="109.9">ID Ref: 1092. Tunel de Fibra</text>
<text x="410.8" y="112.9">C</text>
<text x="7" y="187.1">B</text>
<text x="410.8" y="187.1">B</text>
<text x="7" y="261.4">A</text>
<text x="410.8" y="261.4">A</text>
<text x="34" y="290.4">6</text>
<text x="104" y="290.4">5</text>
<text x="174" y="290.4">4</text>
<text x="244" y="290.4">3</text>
<text x="314" y="290.4">2</text>
<text x="384" y="290.4">1</text>
</g>
<g font-size="3.9">
<text x="135.5" y="83.4">603,19</text>
<text x="199.1" y="90.8" transform="rotate(-90 199.1 90.8)">25,08</text>
<text x="205.1" y="132.5" transform="rotate(-90 205.1 132.5)">379,39</text>
<text x="242.7" y="155.6" transform="rotate(-90 242.7 155.6)">89,92</text>
<text x="213.8" y="164.3">49,99</text>
<text x="271.3" y="164.3">49,99</text>
<text x="93.1" y="202.1" transform="rotate(-90 93.1 202.1)">20.00</text>
<text x="184.1" y="201.3">31,03</text>
<text x="159.9" y="229.2">247,94</text>
<text x="208.5" y="233.9" transform="rotate(-90 208.5 233.9)">230</text>
<text x="136.3" y="239.4" transform="rotate(-90 136.3 239.4)">198,99</text>
<text x="177.2" y="237.2" transform="rotate(-90 177.2 237.2)">177,99</text>
<text x="197.3" y="234.7" transform="rotate(-90 197.3 234.7)">208,99</text>
<text x="93.2" y="244.1" transform="rotate(-90 93.2 244.1)">20.00</text>
<text x="358.5" y="275">SMT-V001-FORRO001</text>
<text x="358.5" y="279.4">1092</text>
</g>
<g font-size="3.5">
<text x="382.6" y="159.7">Vaciado</text>
<text x="105.1" y="167.6">970.00</text>
</g>
<g font-size="3.1">
<text x="312.7" y="246.8">Tolerancias para dimensiones lineales y angulares sin indicación individual</text>
<text x="312.7" y="250.4">de tolerancia, según ISO 2768-1:1989</text>
<text x="312.7" y="254">Zonas de rugosidad no especificada, Ra 3.2</text>
<text x="377.7" y="285.6">A3</text>
<text x="397" y="285.9">1 /1</text>
</g>
<g font-size="2.4">
<text x="271.2" y="244.4">MATERIAL:</text>
<text x="271.3" y="252">ACABADO SUPERFICIAL:</text>
<text x="271.4" y="247.9">Glass</text>
<text x="271.2" y="259.7">SCALE:</text>
<text x="350.6" y="260.8">DRAWN: Raúl Rodríguez G.</text>
<text x="391.2" y="260.6">22/01/2014</text>
<text x="350.6" y="267">CHECKED: Carlo Ruiz M.</text>
<text x="391.2" y="266.7">22/01/2014</text>
<text x="350.6" y="271.4">DWG NO:</text>
<text x="350.8" y="276.9">Id. Ref:</text>
<text x="350.8" y="282.8">REV</text>
<text x="371.2" y="282.9">SIZE</text>
<text x="390.9" y="282.9">SHEET</text>
</g>
</svg>
